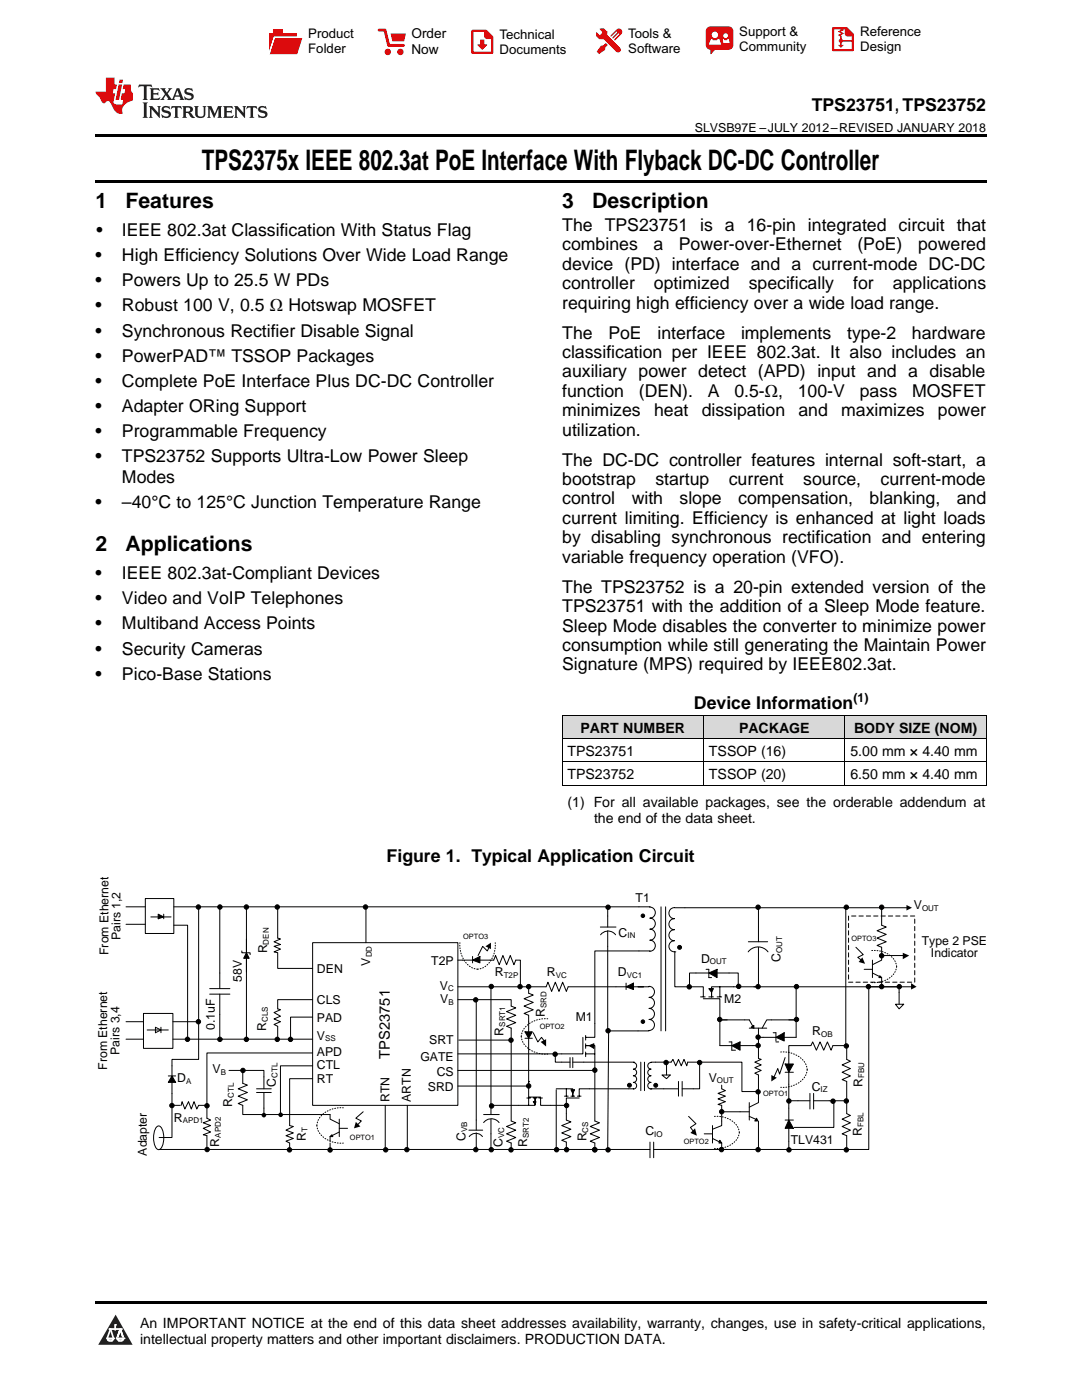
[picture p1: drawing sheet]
<svg xmlns="http://www.w3.org/2000/svg" width="216mm" height="279mm" viewBox="0 0 216 279" stroke-linecap="round" stroke-linejoin="round" font-family="sans-serif">
<g fill="#d8d8d8">
<path d="M112.2 142.8h28.2v4.7h-28.2z"/>
<path d="M140.4 142.8h28.2v4.7h-28.2z"/>
<path d="M168.6 142.8h28.2v4.7h-28.2z"/>
</g>
<path d="M23.1 262.4l3.4 6h-6.9z" fill="#231f20"/>
<path d="M21.4 267.1h1.2l-.3 .5h-.3a.55 .55 0 0 1-.6-.5z" fill-rule="evenodd" fill="#fff"/>
<path d="M21.4 267.1h1.2l-.3 .5h-.3a.55 .55 0 0 1-.6-.5z" fill="none" stroke="#231f20" stroke-width=".34"/>
<path d="M21.4 267.1l1.2 .1-.3 .4h-.5z" fill="none" stroke="#fff" stroke-width=".34"/>
<path d="M23 265.3h.1" fill="none" stroke="#fff" stroke-width=".34"/>
<path d="M23 264.4v.9z" fill="#fff"/>
<path d="M23 264.4v.9z" fill="none" stroke="#fff" stroke-width=".34"/>
<circle cx="23" cy="264.4" r=".17" fill="#fff"/>
<path d="M21.9 265.2h.1" fill="none" stroke="#fff" stroke-width=".34"/>
<path d="M21.9 265.2h2.3z" fill="#fff"/>
<path d="M21.9 265.2h2.3z" fill="none" stroke="#fff" stroke-width=".34"/>
<circle cx="24.2" cy="265.2" r=".17" fill="#fff"/>
<path d="M23.3 267.1h.1" fill="none" stroke="#fff" stroke-width=".34"/>
<path d="M24 265.2l-.7 1.9z" fill="#fff"/>
<path d="M24 265.2l-.7 1.9z" fill="none" stroke="#fff" stroke-width=".34"/>
<path d="M24 265.2l.7 1.9z" fill="#fff"/>
<path d="M24 265.2l.7 1.9z" fill="none" stroke="#fff" stroke-width=".34"/>
<path d="M24.6 267.1h.1" fill="none" stroke="#fff" stroke-width=".34"/>
<circle cx="21.4" cy="267.1" r=".17" fill="#fff"/>
<path d="M22.1 265.2l-.7 1.9z" fill="#fff"/>
<path d="M22.1 265.2l-.7 1.9z" fill="none" stroke="#fff" stroke-width=".34"/>
<path d="M22.1 265.2l.5 1.9z" fill="#fff"/>
<path d="M22.1 265.2l.5 1.9z" fill="none" stroke="#fff" stroke-width=".34"/>
<circle cx="22.6" cy="267.1" r=".17" fill="#fff"/>
<path d="M23.4 267.1h1.3a.65 .65 0 0 1-.7 .5 .65 .65 0 0 1-.6-.5z" fill-rule="evenodd" fill="#fff"/>
<path d="M23.4 267.1h1.3a.65 .65 0 0 1-.7 .5 .65 .65 0 0 1-.6-.5z" fill="none" stroke="#231f20" stroke-width=".34"/>
<path d="M23.4 267.1h1.3l-.4 .5h-.6z" fill="none" stroke="#fff" stroke-width=".34"/>
<path d="M23.3 267.1h.1" fill="none" stroke="#fff" stroke-width=".34"/>
<circle cx="24.7" cy="267.1" r=".17" fill="#fff"/>
<path d="M19 259.7h177.8v.5h-177.8z" fill="#000"/>
<path d="M169.3 182.8h13.2v13.2h-13.2z" fill-rule="evenodd" fill="#fff"/>
<path d="M169.3 182.8h13.2v13.2h-13.2z" fill="none" stroke="#000" stroke-width=".2" stroke-dasharray=".9 .6"/>
<path d="M62.4 188.1h29v32.5h-29z" fill-rule="evenodd" fill="#fff"/>
<g fill="none" stroke="#000" stroke-width=".2">
<path d="M62.4 188.1h29v32.5h-29zM127.3 196.9h2.2M129.5 196.8a1.1 1.1 0 0 1 1.1 1.1 1.1 1.1 0 0 1-1.1 1.2 1.1 1.1 0 0 1 1.1 1.1 1.1 1.1 0 0 1-1.1 1.1 1.1 1.1 0 0 1 1.1 1.1 1.1 1.1 0 0 1-1.1 1.1 1.1 1.1 0 0 1 1.1 1.1 1.1 1.1 0 0 1-1.1 1.1M131.9 181v24.7M132.8 181v24.7M134.6 181.1a1.1 1.1 0 0 0-1.1 1.1 1.1 1.1 0 0 0 1.1 1.1 1.1 1.1 0 0 0-1.1 1.1 1.1 1.1 0 0 0 1.1 1.1 1.1 1.1 0 0 0-1.1 1.1 1.1 1.1 0 0 0 1.1 1.1 1.1 1.1 0 0 0-1.1 1.1 1.1 1.1 0 0 0 1.1 1.1M134.7 190h.1M134.7 181.2h2M116.3 207v3.3h-4.2M116.9 210.3h1.8v2.8M116.9 206.7v.9M116.9 208.3v.9"/>
<path d="M116.9 210v.9M117.6 208.7l.9-.4v.9zM118.5 208.7h-1.6h1.8v1.6M118.7 204.3v2.7h-1.8M127.3 205.7h2.2M118.7 223.7l.9 .4-1.8 .7 1.8 .7-1.8 .8 1.8 .7-1.8 .8 .9 .3"/>
<circle cx="128.3" cy="182.8" r=".35"/>
<circle cx="135.6" cy="189.1" r=".39"/>
</g>
<g fill="#000">
<path d="M117.6 208.7l.9-.4v.9z"/>
<circle cx="128.3" cy="182.8" r=".35"/>
<circle cx="135.6" cy="189.1" r=".39"/>
</g>
<path d="M178.7 200.4h1.6l-.9 .9z" fill="#fff"/>
<g fill="none" stroke="#000" stroke-width=".2">
<path d="M41.8 198.4h4.1M41.8 197.3h4.1M43.9 194.2v3.1M43.9 198.4v4M48.3 189.8v.3h1.6v.4M49.2 190.1l.5 1.1h-1.1zM49.2 186.3v8.8M55.4 187.2l.6 .2-1.3 .5 1.3 .6-1.3 .4 1.3 .5-1.3 .6 .7 .1M109 196.9h-11v25.5M119.8 185h3.1M119.8 186.6a1.87 1.87 0 0 1 3 0M121.3 185.7v3.2"/>
<path d="M122.9 196.9h5.5M124.9 196.9l1.5-.7v1.3zM124.9 196.2v1.3M129.7 181a1.1 1.1 0 0 1 1.1 1.1 1.1 1.1 0 0 1-1.1 1.1 1.1 1.1 0 0 1 1.1 1.1 1.1 1.1 0 0 1-1.1 1.1 1.1 1.1 0 0 1 1.1 1.1 1.1 1.1 0 0 1-1.1 1.1 1.1 1.1 0 0 1 1.1 1.1 1.1 1.1 0 0 1-1.1 1.1M129.7 189.8h-11v14.5M129.7 181h-8.4v4M169 181v.2h-32.3M179.4 198v2.4M91.4 210.3h20.7M118.7 213.1v10.6M121.4 205.7l-.1 23.7M178.7 200.4h1.6l-.9 .9z"/>
<path d="M96.5 222.4h3.1M96.5 224a1.92 1.92 0 0 1 3.1 0M98 223.3v3"/>
<circle cx="98" cy="196.9" r=".44"/>
<circle cx="121.3" cy="181.1" r=".44"/>
<circle cx="128.3" cy="203.9" r=".35"/>
<circle cx="98" cy="229.4" r=".44"/>
<circle cx="102" cy="229.5" r=".44"/>
<circle cx="118.7" cy="229.4" r=".44"/>
</g>
<g fill="#000">
<path d="M124.9 196.9l1.5-.7v1.3z"/>
<path d="M49.2 190.1l.5 1.1h-1.1z" fill-rule="evenodd"/>
<circle cx="98" cy="196.9" r=".44"/>
<circle cx="121.3" cy="181.1" r=".44"/>
<circle cx="128.3" cy="203.9" r=".35"/>
<circle cx="98" cy="229.4" r=".44"/>
<circle cx="102" cy="229.5" r=".44"/>
<circle cx="118.7" cy="229.4" r=".44"/>
</g>
<path d="M29 179.3h5.7v7h-5.7z" fill-rule="evenodd" fill="#fff"/>
<path d="M29 179.3h5.7v7h-5.7zM30.1 183h4M31.6 182.4l1.1 .6-1.1 .4zM32.7 182.4v1" fill="none" stroke="#000" stroke-width=".2"/>
<path d="M31.6 182.4l1.1 .6-1.1 .4z" fill="#000"/>
<path d="M28.6 202.3h5.9v6.9h-5.9z" fill-rule="evenodd" fill="#fff"/>
<path d="M28.6 202.3h5.9v6.9h-5.9z" fill="none" stroke="#000" stroke-width=".2"/>
<path d="M31 205l1.1 .6-1.1 .5z" fill="#fff"/>
<g fill="none" stroke="#000" stroke-width=".2">
<path d="M25.1 181h3.9M25.1 184.5h3.9M34.7 181h4.9v22.9h-5.1M34.7 184.6h2.7v22.8M39.5 181h81.8M43.9 181v13.2M49.2 195.1v12.3h-14.7M49.2 181.2v5.1M55.4 190.1v3.2h7M55.4 181v6.2M62.4 199.5h-7v1.8l.6 .2-1.3 .6 1.3 .7-1.3 .6 1.3 .5-1.3 .6 .7 .3v2.6M73 181v7.1"/>
<path d="M91.4 199.5h3.6v26M91.4 191.6h7.1l.4-.9 .7 1.8 .7-1.8 .8 1.8 .7-1.8 .8 1.8 .3-.9h.9v5.3M91.4 196.9h6.7M94.3 191.6l1.5-.7v1.3zM94.3 190.9v1.3M97.6 189l-.4 .8-.9-.9-.9 1.8M113.4 196.9h9.5M121.3 188.9v16.8h6M134.7 190v6.9h5.6v2.1M139.8 199h.9M140.3 199.3h3.3v4.2M141.4 197.3h1l-.4 .7z"/>
<path d="M141.4 199h1M143.1 199h.9M143.6 196.9h-1.6v2.1v-1.7M146.4 196.9h-2.8v2.1M168.8 181v27.7h.2M170.8 189l1.5 1.5-1.1 .6 .7 .5M172.4 193.4h1.7M174.1 194.2l1.8 .9v1.8h-2.5v32.5h-16M174.1 191.6v3.5M175.6 194.7l.3 .4h-.5zM175.9 190.7v.9l-1.8 .9M175.9 181v3.6l.9 .4-1.8 .7 1.8 .8-1.8 .7 1.8 .7-1.8 .8 .9 .3v1.7"/>
<path d="M175.9 196.9h6.1M175.9 190.7h4.4M175.9 181.2h5.2M25.1 203.9h3.5M25.1 207.4h3.5M29.4 205.6h4.2M31 205l1.1 .6-1.1 .5zM32.1 205v1.1M43.9 202.4v5h.5M49.2 207.4h13.2M62.4 215.3h-4.6v9.3l.7 .2-1.4 .7 1.4 .6-1.4 .5 1.4 .6-1.4 .6 .7 .3v1.3h23.5M62.4 210.1h-21.1v10.5"/>
<path d="M62.4 203h-4.4v4.4M91.4 213.6h27.3M156.7 211.1l-1.1 3.3-.4-1.1-.7 1.6M156.7 212.3h1.6l-.9 1.7zM156.7 214h1.6M157.4 219.7h4.2M161.6 218.2v3.1M162.3 219.7h6.7M162.3 218.2v3.1M166.4 219.9v5.1h-7.9M169 208.7v2.7l.7 .4-1.7 .7 1.7 .8-1.7 .7 1.7 .7-1.7 .8 1 .3v6.4l.7 .4-1.7 .7 1.7 .8-1.7 .7 1.7 .7-1.7 .8 1 .3v2.8M169 208.7h-2.8l-.4 .9-.7-1.7-.7 1.7-.8-1.7-.7 1.7-.7-1.7-.4 .8h-4.4v19.1"/>
<path d="M65.9 226.8l.3-.3 .2 .3zM65.9 222.4v.9l1.8 1M67.7 223.3v3.5M67.7 225.2h1.7M67.7 225.9l-1.8 .9v1M81.3 220.6v8.8M93.6 225.5h2.7M93.6 226.8a1.65 1.65 0 0 1 2.7 0M95 226.1v3.3M98 226.3v3.1h-16.7M118.7 228.1v1.3M156.7 223.5h1.6"/>
<path d="M157.4 223.5l.9 1.7h-1.6z"/>
<circle cx="39.6" cy="181" r=".44"/>
<circle cx="43.9" cy="181" r=".44"/>
<circle cx="49.2" cy="181" r=".44"/>
<circle cx="55.3" cy="181" r=".44"/>
<circle cx="72.9" cy="181" r=".44"/>
<circle cx="103.8" cy="196.9" r=".44"/>
<circle cx="151.3" cy="181.1" r=".44"/>
<circle cx="158.9" cy="196.9" r=".44"/>
<circle cx="168.9" cy="181.1" r=".44"/>
<circle cx="173.3" cy="196.9" r=".44"/>
<circle cx="175.9" cy="181.1" r=".44"/>
<circle cx="175.9" cy="196.9" r=".44"/>
<circle cx="175.9" cy="190.7" r=".44"/>
<circle cx="179.4" cy="196.9" r=".44"/>
<circle cx="37.4" cy="207.4" r=".44"/>
<circle cx="43.9" cy="207.4" r=".44"/>
<circle cx="49.2" cy="207.4" r=".44"/>
<circle cx="55.3" cy="207.4" r=".44"/>
<circle cx="58" cy="207.4" r=".44"/>
<circle cx="118.7" cy="213.6" r=".44"/>
<circle cx="157.4" cy="219.7" r=".44"/>
<circle cx="166.2" cy="219.8" r=".44"/>
<circle cx="168.9" cy="219.7" r=".44"/>
<circle cx="168.9" cy="208.7" r=".44"/>
<circle cx="81.2" cy="229.4" r=".44"/>
<circle cx="94.9" cy="229.4" r=".44"/>
<circle cx="118.7" cy="229.5" r=".44"/>
<circle cx="168.9" cy="229.5" r=".44"/>
</g>
<g fill="#000">
<path d="M94.3 191.6l1.5-.7v1.3zM96.9 188.9l1.1-.8v1.3zM141.4 197.3h1l-.4 .7zM172.1 191.1l.5 1.2-1.3-.3zM175.6 194.7l.3 .4h-.5zM180.1 190.1l1.3 .6-1.3 .7zM180.9 180.6l1.1 .6-1.1 .5zM181.8 196.2l1.1 .7-1.1 .6zM153.9 214.5l1.1 .6-1.1 .7zM156.7 212.3h1.6l-.9 1.7zM65.9 226.8l.3-.3 .2 .3zM157.4 223.5l.9 1.7h-1.6z"/>
<circle cx="39.6" cy="181" r=".44"/>
<circle cx="43.9" cy="181" r=".44"/>
<circle cx="49.2" cy="181" r=".44"/>
<circle cx="55.3" cy="181" r=".44"/>
<circle cx="72.9" cy="181" r=".44"/>
<circle cx="103.8" cy="196.9" r=".44"/>
<circle cx="151.3" cy="181.1" r=".44"/>
<circle cx="158.9" cy="196.9" r=".44"/>
<circle cx="168.9" cy="181.1" r=".44"/>
<circle cx="173.3" cy="196.9" r=".44"/>
<circle cx="175.9" cy="181.1" r=".44"/>
<circle cx="175.9" cy="196.9" r=".44"/>
<circle cx="175.9" cy="190.7" r=".44"/>
<circle cx="179.4" cy="196.9" r=".44"/>
<circle cx="37.4" cy="207.4" r=".44"/>
<circle cx="43.9" cy="207.4" r=".44"/>
<circle cx="49.2" cy="207.4" r=".44"/>
<circle cx="55.3" cy="207.4" r=".44"/>
<circle cx="58" cy="207.4" r=".44"/>
<circle cx="118.7" cy="213.6" r=".44"/>
<circle cx="157.4" cy="219.7" r=".44"/>
<circle cx="166.2" cy="219.8" r=".44"/>
<circle cx="168.9" cy="219.7" r=".44"/>
<circle cx="168.9" cy="208.7" r=".44"/>
<circle cx="81.2" cy="229.4" r=".44"/>
<circle cx="94.9" cy="229.4" r=".44"/>
<circle cx="118.7" cy="229.5" r=".44"/>
<circle cx="168.9" cy="229.5" r=".44"/>
</g>
<path d="M161.1 213.5a4.5 4.5 0 0 0-4.8-3.6l-.5 .1M161.1 213.5a4.5 4.5 0 0 1-4.8 3.5h-.5M63.2 224.6a4.5 4.5 0 0 1 4.8-3.5h.5M63.2 224.6a4.5 4.5 0 0 0 4.8 3.5h.5" fill="none" stroke="#000" stroke-width=".2" stroke-dasharray=".2 .4"/>
<path d="M31.1 225l.6-.3a2.19 2.19 0 0 1 1 2.4 2.19 2.19 0 0 1-1 2.3 2.19 2.19 0 0 1-1.1-2.3 3.7 3.7 0 0 1 .5-2.1z" fill-rule="evenodd" fill="#fff"/>
<g fill="none" stroke="#000" stroke-width=".2">
<path d="M149.3 190a2.47 2.47 0 0 1 3.9 0M149.3 187.9h3.9M151.3 189v7.9h-4.9M151.3 185v2.9M158.9 196.9v6.6h-5.9l-.9 1.7M168.4 181.2h7.5M33.6 214.7h1.5M34.3 214.7l.8 1.3h-1.5zM39.6 203.9v7.5h-5.3v15.6h-2.6M102 200.8l.9 .4-1.8 .7 1.8 .7-1.8 .8 1.8 .7-1.8 .7 .9 .4M105.5 209.2v7.5h-14.1M129.9 217.3h.1"/>
<path d="M129.9 212h.9M129.9 212a.66 .66 0 0 0-.6 .7 .66 .66 0 0 0 .6 .7 .66 .66 0 0 0-.6 .6 .66 .66 0 0 0 .6 .7 .66 .66 0 0 0-.6 .7 .66 .66 0 0 0 .6 .6 .66 .66 0 0 0-.6 .7 .66 .66 0 0 0 .6 .6M132.4 217.3h3M133.9 212l.4-.6 .5 1.3 .6-1.3 .5 1.3 .6-1.3 .5 1.3 .2-.7M135.4 215.8v3M136.1 215.8v3M136.1 217.3h2.2M148.6 203.5h.9l.9 1.7M149.5 205.2h3.5M149.9 205l.5-.4v.6zM151.3 205.2v6M31.1 225l.6-.3a2.19 2.19 0 0 1 1 2.4 2.19 2.19 0 0 1-1 2.3 2.19 2.19 0 0 1-1.1-2.3 3.7 3.7 0 0 1 .5-2.1z"/>
<path d="M31.7 229.4h9.6M34.3 220.6h1.7M36.2 220.6l.1-.7 .6 1.4 .7-1.4 .6 1.4 .5-1.4 .6 1.4 .3-.7h1.7v2.6l.7 .3-1.4 .6 1.4 .5-1.4 .6 1.4 .7-1.4 .6 .7 .1v2.8M41.3 229.4h16.5M102 223.7l.9 .4-1.8 .7 1.8 .7-1.8 .8 1.8 .7-1.8 .8 .9 .3M121.3 229.4h.1M121.3 229.4h8.4M129.7 227.9v3.2M130.4 229.4h14.7M130.4 227.9v3.2M157.4 227.8v1.6"/>
<circle cx="39.6" cy="203.9" r=".44"/>
<circle cx="151.3" cy="207" r=".44"/>
<circle cx="34.3" cy="220.6" r=".44"/>
<circle cx="41.3" cy="220.7" r=".44"/>
<circle cx="41.3" cy="229.4" r=".44"/>
<circle cx="57.8" cy="229.5" r=".44"/>
<circle cx="121.3" cy="229.5" r=".44"/>
<circle cx="157.4" cy="229.5" r=".44"/>
</g>
<g fill="#000">
<path d="M34.3 214.7l.8 1.3h-1.5zM149.9 205l.5-.4v.6z"/>
<circle cx="39.6" cy="203.9" r=".44"/>
<circle cx="151.3" cy="207" r=".44"/>
<circle cx="34.3" cy="220.6" r=".44"/>
<circle cx="41.3" cy="220.7" r=".44"/>
<circle cx="41.3" cy="229.4" r=".44"/>
<circle cx="57.8" cy="229.5" r=".44"/>
<circle cx="121.3" cy="229.5" r=".44"/>
<circle cx="157.4" cy="229.5" r=".44"/>
</g>
<path d="M132.1 214.5h1.6l-.7 .8z" fill="#fff"/>
<g fill="none" stroke="#000" stroke-width=".2">
<path d="M112.2 156.7h84.6M112.2 152.1h84.6M112.2 147.4h84.6M112.2 142.8h84.6M112.2 142.8v14M140.4 142.8v14M168.6 142.8v14M196.8 142.8v14M94.8 199.5h7.2v1.3M105.5 196.9v1.3l.9 .4-1.8 .7 1.8 .8-1.8 .7 1.8 .7-1.8 .8 .9 .3v6.6M109 196.9l.3-.9 .8 1.9 .7-1.9 .7 1.9 .8-1.9 .7 1.9 .4-1M137.6 196.9v-2.7h9.7v2.7"/>
<path d="M140.9 193.4h.5v1.7h.6M141.4 194.2l1.7-.8v1.7zM150.4 196.9h29v1.1M151.3 181v4M45.7 213.6h7v3.7M48.4 213.6v2.6l1 .4-1.9 .7 1.9 .7-1.9 .8 1.9 .7-1.9 .7 .9 .4v1.8h7.6M51.2 217.3h2.9M51.2 218h2.9M52.7 218v4.6M62.4 212.7h-6.4v9.7M91.5 207.6h10.5M102 205.2v18.5"/>
<path d="M104.8 205.9h1.4l-.7 1.3zM104.8 207.2h1.4M105.1 219.1h.8M105.5 215.8v3.1h2.4M105.5 219.1v1.5h-7.4v.2M105.5 215.8h.1M106.4 219.9h.6l-.2 .5zM106.4 206.1l.9 1.8 .8-.9 .5 .8M106.4 219.1h.7M107.5 219.1h.7M107.9 219.1v1.5h5.1M110.8 210.3v1.7h2.9"/>
<path d="M111 217.3h2v1.5M111 217.5v12.3M112.6 218.8h.8M113 217.3h1.3v1.5v-1.1M113.7 211.1v2M113.9 217.5h.8l-.4 .7zM113.9 218.8h.8M114.3 212h12.1M114.3 211.1v2M115.2 218.8h.7M115.6 219.1h-2.6v4.4l.9 .4-1.8 .7 1.8 .8-1.8 .7 1.8 .7-1.8 .8 .9 .3v1.5M126.4 212a.66 .66 0 0 1 .6 .7 .66 .66 0 0 1-.6 .7 .66 .66 0 0 1 .6 .6 .66 .66 0 0 1-.6 .7 .66 .66 0 0 1 .6 .7 .66 .66 0 0 1-.6 .6 .66 .66 0 0 1 .6 .7 .66 .66 0 0 1-.6 .6"/>
<path d="M126.4 212h.1M126.4 217.3h-10.8v1.5M127.9 212v5.7M128.6 212v5.7M129.9 217.3h2.5M130.8 212h3.1M132.1 214.5h1.6l-.7 .8zM133 212h.1M133 212v2.5M137.2 212h2.4v5.3h-1.3M139.6 212h8.4v5.8h3.3M143.6 203.5h5"/>
<path d="M144 216.6v.7l.7 .4-1.4 .5 1.4 .6-1.4 .5 1.4 .6-1.4 .5 .7 .2v4l-1.8 .8M145.1 203.5h-1.5v5.2h7.7M145.5 207.9h.5v1.7h.8M146 208.7l1.7-.8v1.7zM151.3 211.2l.6 .2-1.3 .6 1.3 .5-1.3 .6 1.3 .5-1.3 .6 .7 .3v5.5l-1.8 1M154.3 206.1h.5v1.7M154.8 207l1.7-.9v1.7zM154.8 207.9h.6M157.4 203.5h1.5v3.5h-7.6M56 222.4h9.9M65.9 228.1v1.5M72.5 221.9l-1.5 1.3 1.1 .5-.7 .7"/>
<path d="M76.9 220.6v8.8M98 229.4h23.3M102 228.1v1.3M106.8 220.4v-1.3v1.5h-1.3M137.4 222.8l1.5 1.5-1.1 .7 .5 .7M140.5 226.3h1.7M142.2 227.2l1.8 .9v1.3h.2M142.2 224.6v3.5M143.6 227.6l.4 .5h-.5zM144 229.4h13.4M144 221.9h5.5M149.5 220v3.5"/>
<path d="M149.5 222.8l1.7 .7M151 223.2l.2 .5h-.6zM151.3 223.7v5.7"/>
<circle cx="94.9" cy="199.5" r=".44"/>
<circle cx="105.5" cy="196.9" r=".44"/>
<circle cx="137.5" cy="196.9" r=".44"/>
<circle cx="147.4" cy="196.9" r=".44"/>
<circle cx="151.3" cy="196.9" r=".44"/>
<circle cx="48.5" cy="213.6" r=".44"/>
<circle cx="102" cy="207.6" r=".44"/>
<circle cx="105.5" cy="216.7" r=".44"/>
<circle cx="110.8" cy="210.4" r=".44"/>
<circle cx="121.3" cy="205.7" r=".44"/>
<circle cx="125.6" cy="216.6" r=".39"/>
<circle cx="130.8" cy="216.6" r=".39"/>
<circle cx="132.9" cy="212" r=".44"/>
<circle cx="139.6" cy="212.1" r=".44"/>
<circle cx="143.6" cy="203.5" r=".44"/>
<circle cx="151.3" cy="208.7" r=".44"/>
<circle cx="151.3" cy="217.9" r=".44"/>
<circle cx="158.9" cy="203.5" r=".44"/>
<circle cx="65.9" cy="229.5" r=".44"/>
<circle cx="77" cy="229.5" r=".44"/>
<circle cx="98.1" cy="220.7" r=".44"/>
<circle cx="111.1" cy="229.4" r=".44"/>
<circle cx="113.1" cy="229.4" r=".44"/>
<circle cx="113.1" cy="220.6" r=".44"/>
<circle cx="144" cy="229.4" r=".44"/>
<circle cx="144" cy="221.9" r=".44"/>
<circle cx="151.3" cy="229.4" r=".44"/>
</g>
<g fill="#000">
<path d="M141.4 194.2l1.7-.8v1.7zM104.8 205.9h1.4l-.7 1.3zM106.4 219.9h.6l-.2 .5zM107.9 207.9l1.1-.5v1.5zM113.9 217.5h.8l-.4 .7zM146 208.7l1.7-.8v1.7zM154.8 207l1.7-.9v1.7zM71 223.9l.9 .9-1.3 .4zM138.7 225.2l.4 1.4-1.3-.5zM143.6 227.6l.4 .5h-.5zM151 223.2l.2 .5h-.6z"/>
<circle cx="94.9" cy="199.5" r=".44"/>
<circle cx="105.5" cy="196.9" r=".44"/>
<circle cx="137.5" cy="196.9" r=".44"/>
<circle cx="147.4" cy="196.9" r=".44"/>
<circle cx="151.3" cy="196.9" r=".44"/>
<circle cx="48.5" cy="213.6" r=".44"/>
<circle cx="102" cy="207.6" r=".44"/>
<circle cx="105.5" cy="216.7" r=".44"/>
<circle cx="110.8" cy="210.4" r=".44"/>
<circle cx="121.3" cy="205.7" r=".44"/>
<circle cx="125.6" cy="216.6" r=".39"/>
<circle cx="130.8" cy="216.6" r=".39"/>
<circle cx="132.9" cy="212" r=".44"/>
<circle cx="139.6" cy="212.1" r=".44"/>
<circle cx="143.6" cy="203.5" r=".44"/>
<circle cx="151.3" cy="208.7" r=".44"/>
<circle cx="151.3" cy="217.9" r=".44"/>
<circle cx="158.9" cy="203.5" r=".44"/>
<circle cx="52.7" cy="222.5" r=".46"/>
<circle cx="56" cy="222.5" r=".46"/>
<circle cx="65.9" cy="229.5" r=".44"/>
<circle cx="77" cy="229.5" r=".44"/>
<circle cx="98.1" cy="220.7" r=".44"/>
<circle cx="111.1" cy="229.4" r=".44"/>
<circle cx="113.1" cy="229.4" r=".44"/>
<circle cx="113.1" cy="220.6" r=".44"/>
<circle cx="144" cy="229.4" r=".44"/>
<circle cx="144" cy="221.9" r=".44"/>
<circle cx="151.3" cy="229.4" r=".44"/>
</g>
<path d="M95.3 193.4a4.5 4.5 0 0 1-3.5-4.7v-.6M95.3 193.4a4.5 4.5 0 0 0 3.5-4.7v-.6M178.9 192.9a4.2 4.2 0 0 0-4.7-3.2h-.6M178.9 192.9a4.2 4.2 0 0 1-4.7 3.2l-.6-.1M104 206.8a4.5 4.5 0 0 1 4.7-3.5h.6M104 206.8a4.5 4.5 0 0 0 4.7 3.6h.6M147.5 226a4.2 4.2 0 0 0-4.7-3.2h-.6M147.5 226a4.2 4.2 0 0 1-4.7 3.2h-.6" fill="none" stroke="#000" stroke-width=".2" stroke-dasharray=".2 .4"/>
<path d="M19 35.9h177.8v.5h-177.8zM19 26.8h177.8v.6h-177.8zM112.2 156.7l.1 .1zM168.5 156.7l.1 .1zM196.7 156.7l.1 .1z" fill="#000"/>
<path d="M27.7 16.9l-.1 .6 .6-.3h.5v.2v2.2l-.2 .4h1l-.2-.4v-2.2v-.2h.5l.6 .3-.2-.6zM29.9 17.6l.2 .4v1.6l-.2 .4h1.9l.1-.6a1.09 1.09 0 0 1-1.3 .1v-.6h.6l.4 .2v-.7l-.2 .2h-.8v-.6l.2-.1a1.01 1.01 0 0 1 1 .3l-.1-.6zM32 17.6l.9 1.2-1 1.2h.9l-.2-.3 .5-.7 .5 .7-.3 .3h1.7l-.2-.3 .1-.4h1l.1 .4-.2 .3h1l-.3-.4-.7-2h-.5l-1 2.2-.8-1.1 .9-1.1h-.9l.2 .2-.4 .7-.4-.7 .2-.2zM35.4 18l.4 1h-.8zM37 17.7a.66 .66 0 0 0-.2 .8 .66 .66 0 0 0 .6 .4l.7 .2 .1 .2a.8 .8 0 0 1-.7 .4 .8 .8 0 0 1-.7-.5l.1 .8 .2-.2a.94 .94 0 0 0 1.1 .1 .94 .94 0 0 0 .4-.9 1.48 1.48 0 0 0-1.3-.6v-.4a1.1 1.1 0 0 1 1.2 .2l-.2-.6-.2 .1-.5-.1zM28.5 20.4l.2 .4v2.3l-.2 .4h1l-.2-.4v-2.3l.2-.4zM29.7 21.2l.2 .4v1.5l-.2 .4h.8l-.3-.4 .1-1.3 1.6 1.8v-2l.2-.4h-.7l.2 .2v1.1l-1.2-1.3zM32.5 21.3a.66 .66 0 0 0-.2 .8 .66 .66 0 0 0 .6 .4l.6 .2 .2 .2a.8 .8 0 0 1-.8 .4 .8 .8 0 0 1-.7-.5l.2 .7 .2-.1a.94 .94 0 0 0 1 .1 .94 .94 0 0 0 .5-1 1.47 1.47 0 0 0-1.3-.6l-.1-.3a1.1 1.1 0 0 1 1.3 .2l-.2-.6-.2 .1-.5-.2zM34.3 21.2l-.2 .6a.64 .64 0 0 1 .8-.3v1.6l-.2 .4h1l-.3-.4 .1-1.6a.66 .66 0 0 1 .8 .3l-.2-.6zM36.3 21.2l.3 .4v1.5l-.3 .4h1l-.2-.2v-.7h.5l.1 .1a.8 .8 0 0 0 1.2 .7l-1-1a.62 .62 0 0 0 .6-.5 .62 .62 0 0 0-.6-.7zM37.1 21.5h.1a.48 .48 0 0 1 .6 0 .48 .48 0 0 1 .1 .6l-.2 .1-.6 .1zM38.7 21.2l.2 .2a2.29 2.29 0 0 0 .4 2 1.05 1.05 0 0 0 1.7-.7v-1.3l.2-.2h-.8l.2 .4v1.1a.61 .61 0 0 1-.6 .6 .61 .61 0 0 1-.6-.6v-1.1l.3-.4zM41.3 21.2l.3 .4v1.5l-.3 .4h.8l-.2-.4v-1.4l.8 1.9 .9-1.9v1.4l-.2 .4h.9l-.2-.4v-1.5l.2-.4h-.8l-.7 1.5-.6-1.5zM44.5 21.2l.2 .4v1.5l-.2 .4h1.9l.2-.6a1.1 1.1 0 0 1-1.4 .2v-.7h.6l.4 .2v-.6l-.2 .1-.8 .1v-.6l.2-.1a1.02 1.02 0 0 1 1.1 .2l-.2-.5zM46.7 21.2l.2 .4v1.5l-.2 .4h.8l-.3-.4 .1-1.3 1.6 1.8v-2l.2-.4h-.7l.2 .2v1.1l-1.2-1.3zM49.3 21.2l-.1 .6a.64 .64 0 0 1 .8-.3v1.6l-.3 .4h1l-.2-.4v-1.6a.66 .66 0 0 1 .8 .3l-.1-.6zM51.7 21.3a.66 .66 0 0 0-.2 .7 .66 .66 0 0 0 .7 .5l.6 .2 .1 .2a.8 .8 0 0 1-.7 .4 .8 .8 0 0 1-.7-.5l.1 .7 .2-.1a.94 .94 0 0 0 1.1 .1 .94 .94 0 0 0 .4-1 1.48 1.48 0 0 0-1.2-.6l-.1-.3a1.1 1.1 0 0 1 1.2 .2l-.2-.6-.1 .1-.6-.2z" fill="#231f20"/>
<path d="M21.1 15.5v2.8h-2v.4l.9 .9a.96 .96 0 0 0 1 1 .59 .59 0 0 1 .5-.4 .59 .59 0 0 1 .5 .3l.4 .8a1.61 1.61 0 0 0 2.1 1.3 1.63 1.63 0 0 1 1.1-2.2l.9-.3v-1.5a1.6 1.6 0 0 1-.4-1.7h-1.4l-.2 .9h.5l-.2 .8h-.5l-.2 1v.3h.5l-.2 .9h-.7a.74 .74 0 0 1-1-.6l.3-1.6h-.5l.2-.8h.5l.1-.9h-.4v-1.4zM23.7 16.9l-.7 3h.8l.6-3zM23.8 15.9l-.1 .7h.7l.2-.7z" fill="#ee1d23"/>
<g fill="#d60000">
<path d="M54.5 5.8h2v.8h2.7v4.2h-5.5v-4.2h.8z" fill-rule="evenodd"/>
<path d="M54.8 7.5h5.6l-1.1 3.3h-5.6z" fill-rule="evenodd"/>
</g>
<path d="M54.7 7.4h5.7l-.1 .1h-5.5l-1.1 3.3z" fill-rule="evenodd" fill="#fff"/>
<path d="M54.7 7.4h5.7l-.1 .1h-5.5l-1.1 3.3z" fill="none" stroke="#fff" stroke-width=".2"/>
<path d="M75.6 6h1.2l.7 3.1h3" fill="none" stroke="#d60000" stroke-width=".56"/>
<g fill="#d60000">
<path d="M77.9 6.7h3.1l-.4 1.5h-2.3z" fill-rule="evenodd"/>
<circle cx="77.4" cy="10.4" r=".64"/>
<circle cx="79.9" cy="10.4" r=".64"/>
</g>
<path d="M94.3 6.2h2.7l1.2 1.2v3.1h-3.9z" fill="none" stroke="#d60000" stroke-width=".44"/>
<g fill="#d60000">
<path d="M95.8 7.9h.8v1h.6l-1 1.1-.9-1v-.1h.5z" fill-rule="evenodd"/>
<path d="M96.6 6.2h.4l1.2 1.2v.4h-1.2l-.4-.4z" fill-rule="evenodd"/>
<path d="M119.7 5.7h.8l.6 .6 .1 .7 2.5 2.5-.7 .8-2.4-2.3-1.1-.2-.5-.6v-.8l.7 .6 .5-.4v-.2l-.5-.5z" fill-rule="evenodd"/>
<path d="M119.9 9.1h.5l.5-.5 .4 .4-.5 .5-.1 .4-1.2 .9-.4-.5z" fill-rule="evenodd"/>
<path d="M123 5.9a.67 .67 0 0 1 1 0 .67 .67 0 0 1 0 .9z" fill-rule="evenodd"/>
<path d="M123 5.9l1 .9-1.2 1.2h-.2v-.2l.9-.9 .1-.2h-.2l-1 1h-.2v-.2l1-1v-.2h-.2l-1 1h-.2v-.2z" fill-rule="evenodd"/>
<circle cx="123.3" cy="9.9" r=".54"/>
</g>
<path d="M121.1 6.3l-.1 .7" fill="none" stroke="#d60000" stroke-width=".2"/>
<g fill="#d60000">
<path d="M141.1 5.5l.7-.2h3.6a.95 .95 0 0 1 .9 .9v2.8a.95 .95 0 0 1-.9 .9h-3.6a.95 .95 0 0 1-1-.9v-2.8z" fill-rule="evenodd"/>
<path d="M141.8 9.9h.9l-.8 .9h-.1z" fill-rule="evenodd"/>
</g>
<g fill="#fff">
<path d="M144.3 8.6h1.3z"/>
<path d="M141.9 7.8h.2l.2 .2h.7l.2-.2h.3l.4 1.1h-2.5z" fill-rule="evenodd"/>
<path d="M144.2 7.8h.2l.2 .2h.5l.1-.2h.2l.2 .8h-1.3z" fill-rule="evenodd"/>
<circle cx="142.6" cy="6.9" r=".65"/>
<circle cx="144.8" cy="7.1" r=".48"/>
</g>
<path d="M166.2 5.6h2.8l1.2 1.3v3.1h-4z" fill="none" stroke="#d60000" stroke-width=".44"/>
<path d="M167.8 7.3v1.8M167.8 8.1h2.3" fill="none" stroke="#d60000" stroke-width=".3"/>
<g fill="#d60000">
<path d="M168.6 5.6h.4l1.2 1.3v.4h-1.1l-.5-.6z" fill-rule="evenodd"/>
<circle cx="167.8" cy="8.1" r=".42"/>
<circle cx="169.1" cy="6.7" r=".55"/>
</g>
<g fill="#d60000">
<path d="M167.2 9h1.2l-.6 .5z"/>
<path d="M167.5 5.8h.6l.3 .2-.6 .3 .6 .4-.7 .3 .2 .3h-.2l-.5-.3 .6-.3-.6-.4 .6-.3z"/>
</g>
<text font-size="5.6" x="40.3" y="33.9">TPS2375x IEEE 802.3at PoE Interface With Flyback DC-DC Controller</text>
<g font-size="4.2">
<text x="19" y="41.4">1</text>
<text x="25" y="41.4">Features</text>
<text x="112.2" y="41.4">3</text>
<text x="118.2" y="41.4">Description</text>
<text x="19" y="109.9">2</text>
<text x="25" y="109.9">Applications</text>
</g>
<g font-size="3.5">
<text x="162" y="22.2">TPS23751, TPS23752</text>
<text x="19.2" y="47.1">•</text>
<text x="24.3" y="47.1">IEEE 802.3at Classification With Status Flag</text>
<text x="112.2" y="46.1">The TPS23751 is a 16-pin integrated circuit that</text>
<text x="19" y="52.1">•</text>
<text x="24.3" y="52.1">High Efficiency Solutions Over Wide Load Range</text>
<text x="112.2" y="50">combines</text>
<text x="112.2" y="53.8">device (PD) interface and a current-mode DC-DC</text>
<text x="130.4" y="50">a</text>
<text x="135.4" y="50">Power-over-Ethernet</text>
<text x="171.1" y="50">(PoE)</text>
<text x="183.2" y="50">powered</text>
<text x="19" y="57.2">•</text>
<text x="24.3" y="57.2">Powers Up to 25.5 W PDs</text>
<text x="112.2" y="57.7">controller</text>
<text x="130.5" y="57.7">optimized</text>
<text x="149.4" y="57.7">specifically</text>
<text x="170.3" y="57.7">for</text>
<text x="178.2" y="57.7">applications</text>
<text x="19" y="62.2">•</text>
<text x="24.3" y="62.2">Robust 100 V, 0.5 Ω Hotswap MOSFET</text>
<text x="112.2" y="61.6">requiring high efficiency over a wide load range.</text>
<text x="19" y="67.2">•</text>
<text x="24.3" y="67.2">Synchronous Rectifier Disable Signal</text>
<text x="112.2" y="67.6">The</text>
<text x="112.2" y="71.4">classification per IEEE 802.3at. It also includes an</text>
<text x="121.4" y="67.6">PoE</text>
<text x="131.2" y="67.6">interface</text>
<text x="147.9" y="67.6">implements</text>
<text x="169" y="67.6">type-2</text>
<text x="182" y="67.6">hardware</text>
<text x="19" y="72.2">•</text>
<text x="19" y="77.2">•</text>
<text x="24.3" y="72.2">PowerPAD™ TSSOP Packages</text>
<text x="24.3" y="77.2">Complete PoE Interface Plus DC-DC Controller</text>
<text x="112.2" y="75.3">auxiliary power detect (APD) input and a disable</text>
<text x="19" y="82.2">•</text>
<text x="24.3" y="82.2">Adapter ORing Support</text>
<text x="112.2" y="79.2">function</text>
<text x="112.2" y="83.1">minimizes</text>
<text x="127.5" y="79.2">(DEN).</text>
<text x="130.5" y="83.1">heat</text>
<text x="140" y="83.1">dissipation</text>
<text x="141.2" y="79.2">A</text>
<text x="146.5" y="79.2">0.5-Ω,</text>
<text x="159.2" y="79.2">100-V</text>
<text x="159.3" y="83.1">and</text>
<text x="167.9" y="83.1">maximizes</text>
<text x="171.6" y="79.2">pass</text>
<text x="182" y="79.2">MOSFET</text>
<text x="187.2" y="83.1">power</text>
<text x="19" y="87.2">•</text>
<text x="24.3" y="87.2">Programmable Frequency</text>
<text x="112.2" y="87">utilization.</text>
<text x="19" y="92.2">•</text>
<text x="24.3" y="92.2">TPS23752 Supports Ultra-Low Power Sleep</text>
<text x="112.2" y="92.9">The DC-DC controller features internal soft-start, a</text>
<text x="19" y="101.5">•</text>
<text x="24.3" y="96.4">Modes</text>
<text x="24.3" y="101.5">–40°C to 125°C Junction Temperature Range</text>
<text x="112.2" y="96.8">bootstrap</text>
<text x="112.2" y="100.7">control</text>
<text x="126" y="100.7">with</text>
<text x="130.8" y="96.8">startup</text>
<text x="135.6" y="100.7">slope</text>
<text x="145.4" y="96.8">current</text>
<text x="147.3" y="100.7">compensation,</text>
<text x="160.3" y="96.8">source,</text>
<text x="173.5" y="100.7">blanking,</text>
<text x="175.7" y="96.8">current-mode</text>
<text x="190.9" y="100.7">and</text>
<text x="112.2" y="104.6">current limiting. Efficiency is enhanced at light loads</text>
<text x="112.2" y="108.4">by disabling synchronous rectification and entering</text>
<text x="112.2" y="112.3">variable frequency operation (VFO).</text>
<text x="19" y="115.6">•</text>
<text x="24.3" y="115.6">IEEE 802.3at-Compliant Devices</text>
<text x="112.2" y="118.3">The TPS23752 is a 20-pin extended version of the</text>
<text x="19" y="120.6">•</text>
<text x="19" y="125.6">•</text>
<text x="24.3" y="120.6">Video and VoIP Telephones</text>
<text x="24.3" y="125.6">Multiband Access Points</text>
<text x="112.2" y="122.2">TPS23751 with the addition of a Sleep Mode feature.</text>
<text x="19" y="130.6">•</text>
<text x="24.3" y="130.6">Security Cameras</text>
<text x="112.2" y="126">Sleep Mode disables the converter to minimize power</text>
<text x="112.2" y="129.9">consumption while still generating the Maintain Power</text>
<text x="19" y="135.6">•</text>
<text x="24.3" y="135.6">Pico-Base Stations</text>
<text x="112.2" y="133.8">Signature (MPS) required by IEEE802.3at.</text>
<text x="138.5" y="141.5">Device Information</text>
<text x="77.2" y="171.9">Figure 1. Typical Application Circuit</text>
</g>
<text font-size="2.9" x="77.8" y="211.3" transform="rotate(-90 77.8 211.3)">TPS23751</text>
<g font-size="2.8">
<text x="115.8" y="146.2">PART NUMBER</text>
<text x="147.5" y="146.2">PACKAGE</text>
<text x="170.4" y="146.2">BODY SIZE (NOM)</text>
<text x="113.2" y="150.8">TPS23751</text>
<text x="113.2" y="155.5">TPS23752</text>
<text x="141.5" y="150.8">TSSOP (16)</text>
<text x="141.5" y="155.5">TSSOP (20)</text>
<text x="169.7" y="150.8">5.00 mm × 4.40 mm</text>
<text x="169.7" y="155.5">6.50 mm × 4.40 mm</text>
<text x="113.2" y="161">(1) For all available packages, see the orderable addendum at</text>
<text x="118.5" y="164.2">the end of the data sheet.</text>
<text x="27.9" y="265">An IMPORTANT NOTICE at the end of this data sheet addresses availability, warranty, changes, use in safety-critical applications,</text>
<text x="27.9" y="268.2">intellectual property matters and other important disclaimers. PRODUCTION DATA.</text>
</g>
<g font-size="2.7">
<text x="82.1" y="7.7">Order</text>
<text x="82.1" y="10.7">Now</text>
</g>
<g font-size="2.6">
<text x="61.5" y="7.6">Product</text>
<text x="61.5" y="10.6">Folder</text>
<text x="99.7" y="7.8">Technical</text>
<text x="99.7" y="10.8">Documents</text>
<text x="125.3" y="7.6">Tools &amp;</text>
<text x="125.3" y="10.6">Software</text>
<text x="147.5" y="7.2">Support &amp;</text>
<text x="147.5" y="10.2">Community</text>
<text x="171.6" y="7.3">Reference</text>
<text x="171.6" y="10.2">Design</text>
</g>
<g font-size="2.5">
<text x="138.6" y="26.3">SLVSB97E –JULY 2012–REVISED JANUARY 2018</text>
<text x="170.3" y="140.1">(1)</text>
</g>
<g font-size="2.4">
<text x="126.8" y="180.1">T1</text>
<text x="182.3" y="181.5">V</text>
<text x="21.6" y="190.6" transform="rotate(-90 21.6 190.6)">From Ethernet</text>
<text x="24.1" y="187.6" transform="rotate(-90 24.1 187.6)">Pairs 1,2</text>
<text x="53.3" y="190.3" transform="rotate(-90 53.3 190.3)">R</text>
<text x="123.4" y="186.9">C</text>
<text x="183.9" y="188.6">Type 2 PSE</text>
<text x="185.8" y="191">Indicator</text>
<text x="48.3" y="196" transform="rotate(-90 48.3 196)">58V</text>
<text x="63.2" y="194.1">DEN</text>
<text x="73.8" y="192.7" transform="rotate(-90 73.8 192.7)">V</text>
<text x="86.1" y="192.5">T2P</text>
<text x="87.8" y="197.5">V</text>
<text x="98.7" y="194.8">R</text>
<text x="109.1" y="194.8">R</text>
<text x="123.3" y="194.8">D</text>
<text x="139.9" y="192.1">D</text>
<text x="155.8" y="192" transform="rotate(-90 155.8 192)">C</text>
<text x="63.2" y="200.4">CLS</text>
<text x="63.2" y="203.9">PAD</text>
<text x="87.9" y="200.2">V</text>
<text x="108.7" y="203" transform="rotate(-90 108.7 203)">R</text>
<text x="114.9" y="203.7">M1</text>
<text x="144.5" y="200.1">M2</text>
<text x="42.9" y="205.5" transform="rotate(-90 42.9 205.5)">0.1uF</text>
<text x="53.1" y="205.7" transform="rotate(-90 53.1 205.7)">R</text>
<text x="63.2" y="207.5">V</text>
<text x="85.7" y="208.4">SRT</text>
<text x="100.5" y="206.7" transform="rotate(-90 100.5 206.7)">R</text>
<text x="162.1" y="206.6">R</text>
<text x="21.4" y="213.5" transform="rotate(-90 21.4 213.5)">From Ethernet</text>
<text x="23.8" y="210.5" transform="rotate(-90 23.8 210.5)">Pairs 3,4</text>
<text x="35.4" y="215.9">D</text>
<text x="42.4" y="214.2">V</text>
<text x="63.2" y="213.4">CTL</text>
<text x="63.2" y="210.8">APD</text>
<text x="83.9" y="211.7">GATE</text>
<text x="87.1" y="214.7">CS</text>
<text x="141.4" y="215.8">V</text>
<text x="46.3" y="220.9" transform="rotate(-90 46.3 220.9)">R</text>
<text x="55" y="216.9" transform="rotate(-90 55 216.9)">C</text>
<text x="63.2" y="216.2">RT</text>
<text x="77.7" y="219.9" transform="rotate(-90 77.7 219.9)">RTN</text>
<text x="82" y="219.9" transform="rotate(-90 82 219.9)">ARTN</text>
<text x="85.4" y="217.8">SRD</text>
<text x="162" y="217.7">C</text>
<text x="172.1" y="216.9" transform="rotate(-90 172.1 216.9)">R</text>
<text x="34.7" y="223.8">R</text>
<text x="61" y="227.7" transform="rotate(-90 61 227.7)">R</text>
<text x="92.9" y="227.7" transform="rotate(-90 92.9 227.7)">C</text>
<text x="117" y="227.8" transform="rotate(-90 117 227.8)">R</text>
<text x="128.8" y="226.5">C</text>
<text x="172" y="226.7" transform="rotate(-90 172 226.7)">R</text>
<text x="29.3" y="230.6" transform="rotate(-90 29.3 230.6)">Adapter</text>
<text x="43.7" y="228.8" transform="rotate(-90 43.7 228.8)">R</text>
<text x="100.3" y="228.9" transform="rotate(-90 100.3 228.9)">C</text>
<text x="105.2" y="228.9" transform="rotate(-90 105.2 228.9)">R</text>
<text x="157.8" y="228.3">TLV431</text>
</g>
<g font-size="1.6">
<text x="184" y="181.8">OUT</text>
<text x="53.6" y="188.5" transform="rotate(-90 53.6 188.5)">DEN</text>
<text x="74.2" y="191.1" transform="rotate(-90 74.2 191.1)">DD</text>
<text x="125.2" y="187.3">IN</text>
<text x="156.1" y="190.3" transform="rotate(-90 156.1 190.3)">OUT</text>
<text x="89.4" y="197.9">C</text>
<text x="100.5" y="195.2">T2P</text>
<text x="110.9" y="195.2">VC</text>
<text x="125.1" y="195.1">VC1</text>
<text x="141.7" y="192.4">OUT</text>
<text x="53.5" y="203.9" transform="rotate(-90 53.5 203.9)">CLS</text>
<text x="89.5" y="200.5">B</text>
<text x="109.1" y="201.2" transform="rotate(-90 109.1 201.2)">SRD</text>
<text x="64.9" y="207.8">SS</text>
<text x="100.8" y="204.9" transform="rotate(-90 100.8 204.9)">SRT1</text>
<text x="163.9" y="207">OB</text>
<text x="44.1" y="214.5">B</text>
<text x="55.4" y="215.1" transform="rotate(-90 55.4 215.1)">CTL</text>
<text x="172.5" y="215.1" transform="rotate(-90 172.5 215.1)">FBU</text>
<text x="37.1" y="216.3">A</text>
<text x="46.6" y="219.1" transform="rotate(-90 46.6 219.1)">CTL</text>
<text x="143.1" y="216.2">OUT</text>
<text x="163.8" y="218">IZ</text>
<text x="36.5" y="224.2">APD1</text>
<text x="44.1" y="227" transform="rotate(-90 44.1 227)">APD2</text>
<text x="61.4" y="226" transform="rotate(-90 61.4 226)">T</text>
<text x="93.2" y="226" transform="rotate(-90 93.2 226)">VB</text>
<text x="100.6" y="227.1" transform="rotate(-90 100.6 227.1)">VC</text>
<text x="105.6" y="227.1" transform="rotate(-90 105.6 227.1)">SRT2</text>
<text x="117.4" y="226" transform="rotate(-90 117.4 226)">CS</text>
<text x="130.5" y="226.9">IO</text>
<text x="172.3" y="224.9" transform="rotate(-90 172.3 224.9)">FBL</text>
</g>
<g font-size="1.5">
<text x="92.4" y="187.4">OPTO3</text>
<text x="169.9" y="187.8">OPTO3</text>
<text x="107.7" y="205.4">OPTO2</text>
<text x="152.3" y="218.6">OPTO1</text>
<text x="69.8" y="227.5">OPTO1</text>
<text x="136.5" y="228.2">OPTO2</text>
</g>
</svg>
